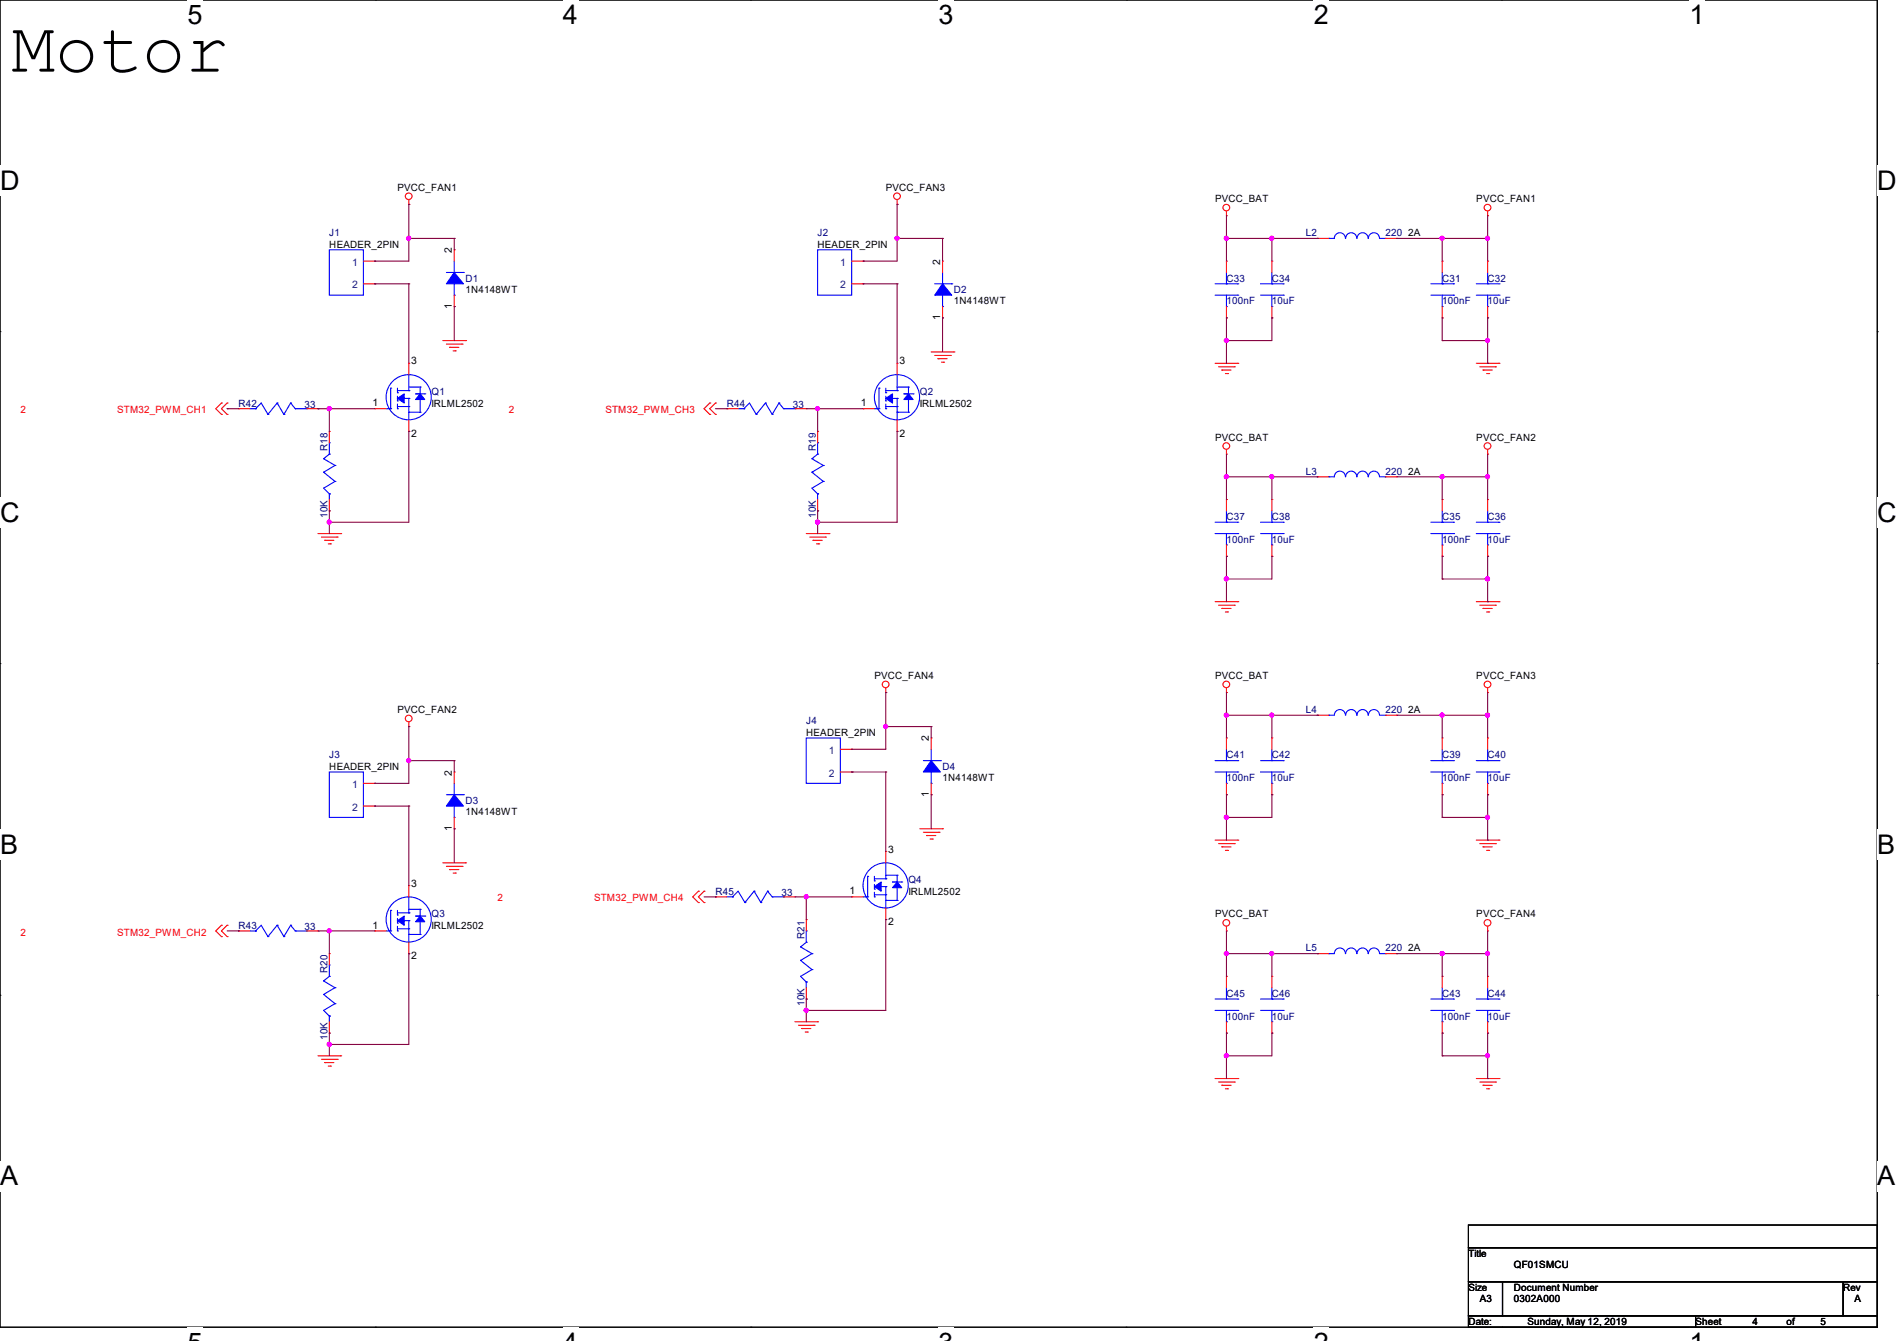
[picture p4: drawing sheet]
<svg xmlns="http://www.w3.org/2000/svg" width="297mm" height="210mm" viewBox="0 0 297 210" stroke-linecap="round" stroke-linejoin="round" font-family="sans-serif">
<path d="M0 0h293.9v207.9h-293.9z" fill="none" stroke="#000" stroke-width=".17"/>
<g fill="#fff">
<path d="M29.4 0h2.3v4.7h-2.3z"/>
<path d="M29.4 207.9h2.3v2.1h-2.3z"/>
</g>
<path d="M58.8 0h.1M58.8 207.9h.1" fill="none" stroke="#000" stroke-width=".17"/>
<g fill="#fff">
<path d="M88.1 0h2.4v4.7h-2.4z"/>
<path d="M88.1 207.9h2.4v2.1h-2.4z"/>
</g>
<path d="M117.6 0h.1M117.6 207.9h.1" fill="none" stroke="#000" stroke-width=".17"/>
<g fill="#fff">
<path d="M146.9 0h2.4v4.7h-2.4z"/>
<path d="M146.9 207.9h2.4v2.1h-2.4z"/>
</g>
<path d="M176.3 0h.1M176.3 207.9h.1" fill="none" stroke="#000" stroke-width=".17"/>
<g fill="#fff">
<path d="M205.7 0h2.4v4.7h-2.4z"/>
<path d="M205.7 207.9h2.4v2.1h-2.4z"/>
</g>
<path d="M235.1 0h.1M235.1 207.9h.1" fill="none" stroke="#000" stroke-width=".17"/>
<g fill="#fff">
<path d="M264.5 0h2.4v4.7h-2.4z"/>
<path d="M264.5 207.9h2.4v2.1h-2.4z"/>
<path d="M0 26h3v4.7h-3z"/>
<path d="M293.9 26h3.1v4.7h-3.1z"/>
<path d="M0 77.9h3v4.7h-3z"/>
<path d="M293.9 77.9h3.1v4.7h-3.1z"/>
</g>
<path d="M0 51.9h.1M293.9 51.9h.1" fill="none" stroke="#000" stroke-width=".17"/>
<g fill="#fff">
<path d="M0 129.9h2.8v4.7h-2.8z"/>
<path d="M293.9 129.9h2.9v4.7h-2.9z"/>
</g>
<path d="M0 103.9h.1M293.9 103.9h.1" fill="none" stroke="#000" stroke-width=".17"/>
<g fill="#fff">
<path d="M0 181.8h2.8v4.8h-2.8z"/>
<path d="M293.8 181.8h3v4.8h-3z"/>
</g>
<path d="M0 155.9h.1M293.9 155.9h.1M229.9 191.9h64v3.5h-64zM229.9 195.4h64v5.3h-64zM229.9 200.7h5.3v5.4h-5.3zM229.9 206.1h35.6v1.8h-35.6zM235.2 200.7h53.4v5.4h-53.4zM265.5 206.1h28.4v1.8h-28.4zM288.6 200.7h5.3v5.4h-5.3z" fill="none" stroke="#000" stroke-width=".17"/>
<g fill="none" stroke="#f00" stroke-width=".17">
<path d="M64 32h.1M64 31.3v.7M71.1 39.1h.1M71.1 39.1v1.8M140.5 32h.1M140.5 31.3v.7M192 33.8h.1M192 33.1v.7M206.2 37.3h.1M206.2 37.3h1.8M216.9 37.3h1.8M218.7 37.3h.1"/>
<path d="M232.9 33.8h.1M232.9 33.1v.7M56.9 40.9h1.8M56.9 44.4h1.8M58.7 40.9h.1M58.7 44.4h.1M64 56.9h.1M64 56.9v1.8M69.3 53.3h3.6M69.9 53.9h2.4M70.4 54.4h.1M70.4 54.4h1.4"/>
<path d="M71 54.9h.3M71.1 48h.1M71.1 46.2v1.8M71.3 54.9h.1M72.3 53.9h.1M72.9 53.3h.1M133.3 40.9h1.8M133.3 44.4h1.8M135.1 40.9h.1M135.1 44.4h.1M140.5 56.9h.1M140.5 56.9v1.8"/>
<path d="M145.8 55.1h3.6M146.3 55.7h2.5M146.9 56.2h.1M146.9 56.2h1.4M147.4 56.7h.3M147.6 49.8h.1M147.6 40.9h.1M147.6 40.9v1.8M147.6 48v1.8M147.7 56.7h.1M148.8 55.7h.1M149.4 55.1h.1"/>
<path d="M190.2 56.9h3.6M190.8 57.4h2.5M191.3 58h.1M191.3 58h1.4M191.9 58.5h.3M192 49.8h.1M192 40.9h.1M192 40.9v1.8M192 48v1.8M192.2 58.5h.1M193.3 57.4h.1M193.8 56.9h.1"/>
<path d="M199.1 49.8h.1M199.1 40.9h.1M199.1 40.9v1.8M199.1 48v1.8M225.8 49.8h.1M225.8 40.9h.1M225.8 40.9v1.8M225.8 48v1.8M231.1 56.9h3.6M231.7 57.4h2.4M232.2 58h.1M232.2 58h1.4"/>
<path d="M232.7 58.5h.4M232.9 49.8h.1M232.9 40.9h.1M232.9 40.9v1.8M232.9 48v1.8M233.1 58.5h.1M234.1 57.4h.1M234.7 56.9h.1M34.7 63.1h.1M34.7 64.9h.1M34.7 63.1l-.9 .9 .9 .9M35.6 63.1h.1"/>
<path d="M35.6 64.9h.1M35.6 63.1l-.9 .9 .9 .9M37.3 64h.1M37.3 64h1.8M48 64h1.8M49.8 64h.1M51.6 67.6h.1M51.6 67.6v1.7M51.6 78.2v1.8M58.7 64h.1M58.7 64h1.8M64 67.6h.1"/>
<path d="M64 65.8v1.8M111.1 63.1h.1M111.1 64.9h.1M111.1 63.1l-.9 .9 .9 .9M112 63.1h.1M112 64.9h.1M112 63.1l-.9 .9 .9 .9M113.8 64h.1M113.8 64h1.8M124.5 64h1.7M126.2 64h.1M128 67.6h.1"/>
<path d="M128 67.6v1.7M128 78.2v1.8M135.1 64h.1M135.1 64h1.8M140.5 67.6h.1M140.5 65.8v1.8M192 71.1h.1M192 78.2h.1M192 70.4v.7M192 78.2v1.8M199.1 78.2h.1M199.1 78.2v1.8"/>
<path d="M206.2 74.7h.1M206.2 74.7h1.8M216.9 74.7h1.8M218.7 74.7h.1M225.8 78.2h.1M225.8 78.2v1.8M232.9 71.1h.1M232.9 78.2h.1M232.9 70.4v.7M232.9 78.2v1.8M49.8 83.6h3.5M50.3 84.1h2.5"/>
<path d="M50.8 84.6h.1M50.8 84.6h1.5M51.4 85.2h.3M51.6 80h.1M51.7 85.2h.1M52.8 84.1h.1M53.3 83.6h.1M126.2 83.6h3.6M126.8 84.1h2.4M127.3 84.6h.1M127.3 84.6h1.4M127.8 85.2h.4"/>
<path d="M128 80h.1M128.2 85.2h.1M129.2 84.1h.1M129.8 83.6h.1M190.2 94.2h3.6M190.8 94.8h2.5M191.3 95.3h.1M191.3 95.3h1.4M191.9 95.8h.3M192 87.1h.1M192 85.3v1.8M192.2 95.8h.1"/>
<path d="M193.3 94.8h.1M193.8 94.2h.1M199.1 87.1h.1M199.1 85.3v1.8M225.8 87.1h.1M225.8 85.3v1.8M231.1 94.2h3.6M231.7 94.8h2.4M232.2 95.3h.1M232.2 95.3h1.4M232.7 95.8h.4M232.9 87.1h.1"/>
<path d="M232.9 85.3v1.8M233.1 95.8h.1M234.1 94.8h.1M234.7 94.2h.1M64 113.8h.1M64 113.1v.7M131.6 117.3h1.7M133.3 117.3h.1M138.7 108.5h.1M138.7 107.7v.8M145.8 115.6h.1M145.8 115.6v1.7"/>
<path d="M192 108.5h.1M192 115.6h.1M192 107.7v.8M192 115.6v1.7M199.1 115.6h.1M199.1 115.6v1.7M206.2 112h.1M206.2 112h1.8M216.9 112h1.8M218.7 112h.1M225.8 115.6h.1M225.8 115.6v1.7"/>
<path d="M232.9 108.5h.1M232.9 115.6h.1M232.9 107.7v.8M232.9 115.6v1.7M56.9 122.7h1.8M56.9 126.2h1.8M58.7 122.7h.1M58.7 126.2h.1M64 138.7h.1M64 138.7v1.8M69.3 135.1h3.6M69.9 135.7h2.4"/>
<path d="M70.4 136.2h.1M70.4 136.2h1.4M71 136.7h.3M71.1 129.8h.1M71.1 120.9h.1M71.1 120.9v1.8M71.1 128v1.8M71.3 136.7h.1M72.3 135.7h.1M72.9 135.1h.1M109.3 139.6h.1M109.3 139.6l-.8 .9 .8 .9"/>
<path d="M110.2 139.6h.1M110.2 139.6l-.9 .9 .9 .9M131.6 120.9h1.7M133.3 120.9h.1M138.7 133.3h.1M138.7 133.3v1.8M144 129.8h3.6M144.6 130.3h2.4M145.1 130.9h.1M145.1 130.9h1.4M145.6 131.4h.4M145.8 124.5h.1"/>
<path d="M145.8 122.7v1.8M146 131.4h.1M147 130.3h.1M147.6 129.8h.1M190.2 131.6h3.6M190.8 132.1h2.5M191.3 132.6h.1M191.3 132.6h1.4M191.9 133.2h.3M192 124.5h.1M192 122.7v1.8M192.2 133.2h.1"/>
<path d="M193.3 132.1h.1M193.8 131.6h.1M199.1 124.5h.1M199.1 122.7v1.8M225.8 124.5h.1M225.8 122.7v1.8M231.1 131.6h3.6M231.7 132.1h2.4M232.2 132.6h.1M232.2 132.6h1.4M232.7 133.2h.4M232.9 124.5h.1"/>
<path d="M232.9 122.7v1.8M233.1 133.2h.1M234.1 132.1h.1M234.7 131.6h.1M34.7 144.9h.1M34.7 146.7h.1M34.7 144.9l-.9 .9 .9 .9M35.6 144.9h.1M35.6 146.7h.1M35.6 144.9l-.9 .9 .9 .9M37.3 145.8h.1M37.3 145.8h1.8"/>
<path d="M48 145.8h1.8M49.8 145.8h.1M51.6 149.4h.1M51.6 149.4v1.7M58.7 145.8h.1M58.7 145.8h1.8M64 149.4h.1M64 147.6v1.8M109.3 141.4h.1M110.2 141.4h.1M112 140.5h.1M112 140.5h1.8"/>
<path d="M122.7 140.5h1.8M124.5 140.5h.1M126.2 156.5h.1M126.2 144h.1M126.2 144v1.8M126.2 154.7v1.8M133.3 140.5h.1M133.3 140.5h1.8M138.7 144h.1M138.7 142.2v1.8M192 145.8h.1M192 152.9h.1"/>
<path d="M192 145.1v.7M192 152.9v1.8M199.1 152.9h.1M199.1 152.9v1.8M206.2 149.4h.1M206.2 149.4h1.8M216.9 149.4h1.8M218.7 149.4h.1M225.8 152.9h.1M225.8 152.9v1.8M232.9 145.8h.1M232.9 152.9h.1"/>
<path d="M232.9 145.1v.7M232.9 152.9v1.8M49.8 165.4h3.5M50.3 165.9h2.5M50.8 166.4h.1M50.8 166.4h1.5M51.4 167h.3M51.6 161.8h.1M51.6 160v1.8M51.7 167h.1M52.8 165.9h.1M53.3 165.4h.1"/>
<path d="M124.5 160h3.5M125 160.6h2.5M125.5 161.1h.1M125.5 161.1h1.5M126.1 161.6h.3M126.4 161.6h.1M127.5 160.6h.1M128 160h.1M190.2 168.9h3.6M190.8 169.5h2.5M191.3 170h.1M191.3 170h1.4"/>
<path d="M191.9 170.5h.3M192 161.8h.1M192 160v1.8M192.2 170.5h.1M193.3 169.5h.1M193.8 168.9h.1M199.1 161.8h.1M199.1 160v1.8M225.8 161.8h.1M225.8 160v1.8M231.1 168.9h3.6M231.7 169.5h2.4"/>
<path d="M232.2 170h.1M232.2 170h1.4M232.7 170.5h.4M232.9 161.8h.1M232.9 160v1.8M233.1 170.5h.1M234.1 169.5h.1M234.7 168.9h.1"/>
<circle cx="64" cy="30.7" r=".52"/>
<circle cx="140.5" cy="30.7" r=".52"/>
<circle cx="192" cy="32.5" r=".52"/>
<circle cx="232.9" cy="32.5" r=".52"/>
<circle cx="192" cy="69.8" r=".52"/>
<circle cx="232.9" cy="69.9" r=".52"/>
<circle cx="64" cy="112.5" r=".52"/>
<circle cx="138.7" cy="107.2" r=".52"/>
<circle cx="192" cy="107.2" r=".52"/>
<circle cx="232.9" cy="107.2" r=".52"/>
<circle cx="192" cy="144.5" r=".52"/>
<circle cx="232.9" cy="144.5" r=".52"/>
</g>
<g fill="none" stroke="#00f" stroke-width=".17">
<path d="M51.6 39.1h5.3v7.1h-5.3zM128 39.1h5.3v7.1h-5.3zM208 37.3h.1M210.7 37.3a.87 .87 0 0 0-.9-.9 .87 .87 0 0 0-.9 .9h-.9M210.7 37.3a.87 .87 0 0 1 .9-.9 .87 .87 0 0 1 .8 .9M212.5 37.3a.87 .87 0 0 1 .8-.9 .87 .87 0 0 1 .9 .9M214.2 37.3a.87 .87 0 0 1 .9-.9 .87 .87 0 0 1 .9 .9M216 37.3h.9M216.9 37.3h.1M64 58.7v2.5M69.9 42.7h2.7M71.1 42.7h.1"/>
<path d="M71.1 46.2h.1M71.1 40.9v1.8M71.1 44.4v1.8M72.6 42.7h.1M140.5 58.7v2.5M146.3 44.4h2.7M147.6 44.4h.1M147.6 48h.1M147.6 42.7v1.7M147.6 46.2v1.8M149 44.4h.1M190.2 44.4h3.6"/>
<path d="M190.2 46.2h3.6M192 44.4h.1M192 48h.1M192 42.7v1.7M192 46.2v1.8M193.8 44.4h.1M193.8 46.2h.1M197.4 44.4h3.5M197.4 46.2h3.5M199.1 44.4h.1M199.1 48h.1M199.1 42.7v1.7"/>
<path d="M199.1 46.2v1.8M200.9 44.4h.1M200.9 46.2h.1M224 44.4h3.6M224 46.2h3.6M225.8 44.4h.1M225.8 48h.1M225.8 42.7v1.7M225.8 46.2v1.8M227.6 44.4h.1M227.6 46.2h.1M231.1 44.4h3.6"/>
<path d="M231.1 46.2h3.6M232.9 44.4h.1M232.9 48h.1M232.9 42.7v1.7M232.9 46.2v1.8M234.7 44.4h.1M234.7 46.2h.1M39.1 64h.9M40 64h.1M40 64l.9-.9 1.1 1.8M42 64.9h.1M43.4 63.1h.1"/>
<path d="M43.4 63.1l-1.4 1.8M43.4 63.1l1 1.8M44.4 64.9h.1M45.5 63.1h.1M45.5 63.1l-1.1 1.8M45.5 63.1l.7 .9M46.2 64h.1M46.2 64h1.8M48 64h.1M50.7 74h.1M50.7 71.8h.1M50.7 74l1.8 1.4"/>
<path d="M50.7 71.8l1.8 1.1M51.6 77.3h.1M51.6 71.1h.1M51.6 69.3h.1M51.6 69.3v1.8M51.6 77.3v.9M51.6 71.1l-.9 .7M52.5 75.4h.1M52.5 72.9h.1M52.5 75.4l-1.8 1.1 .9 .8M52.5 72.9l-1.8 1.1M60.5 64h.7"/>
<path d="M61.2 64h.1M61.2 60.8h.1M61.2 60.8v3.2M62.2 61.5h.1M62.2 64h.1M62.2 62.8h.1M62.2 60.8v.7M62.2 62.1v.7M62.2 63.3v.7M62.2 61.2h1.8M62.2 62.4h1.8M62.2 63.7h1.8"/>
<path d="M64 61.2h.1M64 62.4h.1M64 63.7h.1M64 64.6h.1M64 62.4v3.4M64 60.6h1.8M64 64.6h1.8M65.8 60.6h.1M65.8 64.6h.1M65.8 61.7h-.7h1.4M65.8 60.6v4M66.5 61.7h.1"/>
<path d="M115.6 64h.9M116.5 64h.1M116.5 64l.8-.9 1.1 1.8M118.4 64.9h.1M119.8 63.1h.1M119.8 63.1l-1.4 1.8M119.8 63.1l1.1 1.8M120.9 64.9h.1M122 63.1h.1M122 63.1l-1.1 1.8M122 63.1l.7 .9M122.7 64h.1"/>
<path d="M122.7 64h1.8M124.5 64h.1M127.1 74h.1M127.1 71.8h.1M127.1 74l1.8 1.4M127.1 71.8l1.8 1.1M128 77.3h.1M128 71.1h.1M128 69.3h.1M128 69.3v1.8M128 77.3v.9M128 71.1l-.9 .7"/>
<path d="M128.9 75.4h.1M128.9 72.9h.1M128.9 75.4l-1.8 1.1 .9 .8M128.9 72.9l-1.8 1.1M136.9 64h.7M137.6 64h.1M137.6 60.8h.1M137.6 60.8v3.2M138.7 61.5h.1M138.7 64h.1M138.7 62.8h.1M138.7 61.2h1.8"/>
<path d="M138.7 62.4h1.8M138.7 63.7h1.8M138.7 60.8v.7M138.7 62.1v.7M138.7 63.3v.7M140.5 61.2h.1M140.5 62.4h.1M140.5 63.7h.1M140.5 64.6h.1M140.5 60.6h1.7M140.5 64.6h1.7M140.5 62.4v3.4"/>
<path d="M142.2 60.6h.1M142.2 64.6h.1M142.2 61.7h-.7h1.5M142.2 60.6v4M143 61.7h.1M208 74.7h.1M208 74.7h.9a.87 .87 0 0 1 .9-.9 .87 .87 0 0 1 .9 .9M210.7 74.7a.87 .87 0 0 1 .9-.9 .87 .87 0 0 1 .8 .9M212.5 74.7a.87 .87 0 0 1 .8-.9 .87 .87 0 0 1 .9 .9M214.2 74.7a.87 .87 0 0 1 .9-.9 .87 .87 0 0 1 .9 .9M216 74.7h.9M216.9 74.7h.1"/>
<path d="M190.2 81.8h3.6M190.2 83.6h3.6M192 81.8h.1M192 85.3h.1M192 80v1.8M192 83.6v1.7M193.8 81.8h.1M193.8 83.6h.1M197.4 81.8h3.5M197.4 83.6h3.5M199.1 81.8h.1M199.1 85.3h.1"/>
<path d="M199.1 80v1.8M199.1 83.6v1.7M200.9 81.8h.1M200.9 83.6h.1M224 81.8h3.6M224 83.6h3.6M225.8 81.8h.1M225.8 85.3h.1M225.8 80v1.8M225.8 83.6v1.7M227.6 81.8h.1M227.6 83.6h.1"/>
<path d="M231.1 81.8h3.6M231.1 83.6h3.6M232.9 81.8h.1M232.9 85.3h.1M232.9 80v1.8M232.9 83.6v1.7M234.7 81.8h.1M234.7 83.6h.1M126.2 115.6h5.4v7.1h-5.4zM144.6 119.1h2.6M145.8 119.1h.1M145.8 117.3v1.8"/>
<path d="M147.2 119.1h.1M190.2 119.1h3.6M192 119.1h.1M192 117.3v1.8M193.8 119.1h.1M197.4 119.1h3.5M199.1 119.1h.1M199.1 117.3v1.8M200.9 119.1h.1M208 112h.1M208 112h.9a.87 .87 0 0 1 .9-.9 .87 .87 0 0 1 .9 .9M210.7 112a.87 .87 0 0 1 .9-.9 .87 .87 0 0 1 .8 .9"/>
<path d="M212.5 112a.87 .87 0 0 1 .8-.9 .87 .87 0 0 1 .9 .9M214.2 112a.87 .87 0 0 1 .9-.9 .87 .87 0 0 1 .9 .9M216 112h.9M216.9 112h.1M224 119.1h3.6M225.8 119.1h.1M225.8 117.3v1.8M227.6 119.1h.1M231.1 119.1h3.6M232.9 119.1h.1M232.9 117.3v1.8M234.7 119.1h.1"/>
<path d="M51.6 120.9h5.3v7.1h-5.3zM69.9 124.5h2.7M71.1 124.5h.1M71.1 128h.1M71.1 122.7v1.8M71.1 126.2v1.8M72.6 124.5h.1M118.1 139.6h.1M118.1 139.6l-1.5 1.8M118.1 139.6l1 1.8M120.2 139.6h.1M120.2 139.6l-1.1 1.8"/>
<path d="M120.2 139.6l.7 .9M135.8 137.2h.1M135.8 137.2v3.3M136.9 138h.1M136.9 139.2h.1M136.9 137.2v.8M136.9 138.5v.7M136.9 139.7v.8M136.9 137.6h1.8M136.9 138.9h1.8M138.7 137.6h.1M138.7 138.9h.1"/>
<path d="M138.7 135.1v2.5M138.7 138.9v3.3M138.7 137.1h1.8M140.5 137.1h.1M140.5 138.1h-.8h1.5M140.5 137.1v3.9M141.2 138.1h.1M145.8 122.7h.1M145.8 120.9v1.8M190.2 120.9h3.6M192 122.7h.1M192 120.9v1.8"/>
<path d="M193.8 120.9h.1M197.4 120.9h3.5M199.1 122.7h.1M199.1 120.9v1.8M200.9 120.9h.1M224 120.9h3.6M225.8 122.7h.1M225.8 120.9v1.8M227.6 120.9h.1M231.1 120.9h3.6M232.9 122.7h.1M232.9 120.9v1.8"/>
<path d="M234.7 120.9h.1M39.1 145.8h.9M40 145.8h.1M40 145.8l.9-.9 1.1 1.8M42 146.7h.1M43.4 144.9h.1M43.4 144.9l-1.4 1.8M43.4 144.9l1 1.8M44.4 146.7h.1M45.5 144.9h.1M45.5 144.9l-1.1 1.8M45.5 144.9l.7 .9"/>
<path d="M46.2 145.8h.1M46.2 145.8h1.8M48 145.8h.1M50.7 155.7h.1M50.7 153.6h.1M50.7 155.7l1.8 1.5M50.7 153.6l1.8 1.1M51.6 159.1h.1M51.6 152.9h.1M51.6 151.1h.1M51.6 151.1v1.8M51.6 159.1v.9"/>
<path d="M51.6 152.9l-.9 .7M52.5 157.2h.1M52.5 154.7h.1M52.5 157.2l-1.8 1 .9 .9M52.5 154.7l-1.8 1M60.5 145.8h.7M61.2 145.8h.1M61.2 142.6h.1M61.2 142.6v3.2M62.2 143.3h.1M62.2 145.8h.1M62.2 144.6h.1"/>
<path d="M62.2 142.6v.7M62.2 143.8v.8M62.2 145.1v.7M62.2 143h1.8M62.2 144.2h1.8M62.2 145.5h1.8M64 143h.1M64 144.2h.1M64 145.5h.1M64 146.3h.1M64 140.5v2.5M64 144.2v3.4"/>
<path d="M64 142.4h1.8M64 146.3h1.8M65.8 142.4h.1M65.8 146.3h.1M65.8 143.5h-.7h1.4M65.8 142.4v3.9M66.5 143.5h.1M113.8 140.5h.9M114.7 140.5h.1M114.7 140.5l.9-.9 1 1.8M116.6 141.4h.1M119.1 141.4h.1"/>
<path d="M120.9 140.5h.1M120.9 140.5h1.8M122.7 140.5h.1M125.3 150.4h.1M125.3 148.3h.1M125.3 150.4l1.8 1.4M125.3 148.3l1.8 1.1M126.2 153.8h.1M126.2 147.6h.1M126.2 145.8h.1M126.2 145.8v1.8M126.2 153.8v.9"/>
<path d="M126.2 147.6l-.9 .7M127.1 151.8h.1M127.1 149.4h.1M127.1 151.8l-1.8 1.1 .9 .9M127.1 149.4l-1.8 1M135.1 140.5h.7M135.8 140.5h.1M136.9 140.5h.1M136.9 140.1h1.8M138.7 140.1h.1M138.7 141h.1M138.7 141h1.8"/>
<path d="M140.5 141h.1M190.2 156.5h3.6M190.2 158.2h3.6M192 156.5h.1M192 154.7v1.8M192 158.2v1.8M193.8 156.5h.1M193.8 158.2h.1M197.4 156.5h3.5M197.4 158.2h3.5M199.1 156.5h.1M199.1 154.7v1.8"/>
<path d="M199.1 158.2v1.8M200.9 156.5h.1M200.9 158.2h.1M208 149.4h.1M208 149.4h.9a.87 .87 0 0 1 .9-.9 .87 .87 0 0 1 .9 .9M210.7 149.4a.87 .87 0 0 1 .9-.9 .87 .87 0 0 1 .8 .9M212.5 149.4a.87 .87 0 0 1 .8-.9 .87 .87 0 0 1 .9 .9M214.2 149.4a.87 .87 0 0 1 .9-.9 .87 .87 0 0 1 .9 .9M216 149.4h.9M216.9 149.4h.1M224 156.5h3.6M224 158.2h3.6"/>
<path d="M225.8 156.5h.1M225.8 154.7v1.8M225.8 158.2v1.8M227.6 156.5h.1M227.6 158.2h.1M231.1 156.5h3.6M231.1 158.2h3.6M232.9 156.5h.1M232.9 154.7v1.8M232.9 158.2v1.8M234.7 156.5h.1M234.7 158.2h.1"/>
<path d="M192 160h.1M199.1 160h.1M225.8 160h.1M232.9 160h.1"/>
<circle cx="64" cy="62.2" r="3.5"/>
<circle cx="140.4" cy="62.2" r="3.5"/>
<circle cx="138.7" cy="138.7" r="3.5"/>
<circle cx="64" cy="144" r="3.5"/>
</g>
<g fill="#00f" stroke="#00f" stroke-width=".17">
<path d="M71.1 42.7l1.5 1.7h-2.7z" fill-rule="evenodd"/>
<path d="M65.8 61.7l.7 .9h-1.4z" fill-rule="evenodd"/>
<path d="M62.2 62.4l1.1-.7v1.4z" fill-rule="evenodd"/>
<path d="M145.8 119.1l1.4 1.8h-2.6z" fill-rule="evenodd"/>
<path d="M140.5 138.1l.7 .9h-1.5z" fill-rule="evenodd"/>
<path d="M136.9 138.9l1.1-.8v1.5z" fill-rule="evenodd"/>
<path d="M147.6 44.4l1.4 1.8h-2.7z" fill-rule="evenodd"/>
<path d="M142.2 61.7l.8 .9h-1.5z" fill-rule="evenodd"/>
<path d="M138.7 62.4l1-.7v1.4z" fill-rule="evenodd"/>
<path d="M71.1 124.5l1.5 1.7h-2.7z" fill-rule="evenodd"/>
<path d="M65.8 143.5l.7 .9h-1.4z" fill-rule="evenodd"/>
<path d="M62.2 144.2l1.1-.7v1.4z" fill-rule="evenodd"/>
</g>
<g fill="none" stroke="#800040" stroke-width=".17">
<path d="M64 37.3h.1M64 32h.1M64 32v8.9h-5.3M64 37.3h7.1M71.1 37.3h.1M71.1 37.3v1.8M140.5 37.3h.1M140.5 32h.1M140.5 32v8.9h-5.4M140.5 37.3h7.1M147.6 37.3h.1M147.6 37.3v3.6"/>
<path d="M192 37.3h.1M192 37.3h14.2M192 33.8v7.1M199.1 37.3h.1M199.1 37.3v3.6M206.2 37.3h.1M218.7 37.3h14.2M225.8 37.3h.1M225.8 37.3v3.6M232.9 37.3h.1M232.9 33.8v7.1M58.7 44.4h.1"/>
<path d="M58.7 40.9h.1M58.7 44.4h5.3M64 44.4h.1M64 44.4v12.5M71.1 48h.1M71.1 48v5.3M135.1 44.4h.1M135.1 40.9h.1M135.1 44.4h5.4M140.5 44.4h.1M140.5 44.4v12.5M147.6 49.8h.1"/>
<path d="M147.6 49.8v5.3M192 53.3h.1M192 49.8h.1M192 49.8v7.1M199.1 49.8h.1M199.1 49.8v3.5h-7.1M225.8 53.3h.1M225.8 49.8h.1M225.8 49.8v3.5M225.8 53.3h7.1M232.9 49.8h.1M232.9 56.9h.1"/>
<path d="M232.9 49.8v7.1M35.6 64h.1M35.6 64h1.7M49.8 64h.1M49.8 64h8.9M51.6 64h.1M51.6 64v3.6M64 67.6h.1M64 67.6v14.2h-12.4M112 64h1.8M113.8 64h.1M126.2 64h8.9"/>
<path d="M128 64h.1M128 64v3.6M140.5 67.6h.1M140.5 67.6v14.2h-12.5M192 74.7h.1M192 71.1v7.1M192 74.7h14.2M199.1 74.7h.1M199.1 74.7v3.5M206.2 74.7h.1M218.7 74.7h14.2M225.8 74.7h.1"/>
<path d="M225.8 74.7v3.5M232.9 74.7h.1M232.9 71.1v7.1M51.6 80h.1M51.6 81.8h.1M51.6 80v3.6M128 80h.1M128 81.8h.1M128 80v3.6M192 90.7h.1M192 87.1h.1M192 87.1v7.1"/>
<path d="M199.1 87.1h.1M199.1 87.1v3.6h-7.1M225.8 90.7h.1M225.8 87.1h.1M225.8 87.1v3.6M225.8 90.7h7.1M232.9 87.1h.1M232.9 94.2h.1M232.9 87.1v7.1M64 119.1h.1M64 113.8h.1M64 113.8v8.9h-5.3"/>
<path d="M64 119.1h7.1M71.1 119.1h.1M71.1 119.1v1.8M133.3 117.3h.1M138.7 113.8h.1M138.7 108.5h.1M138.7 108.5v8.8h-5.4M138.7 113.8h7.1M145.8 113.8h.1M145.8 113.8v1.8M192 112h.1M192 108.5v7.1"/>
<path d="M192 112h14.2M199.1 112h.1M199.1 112v3.6M206.2 112h.1M218.7 112h14.2M225.8 112h.1M225.8 112v3.6M232.9 112h.1M232.9 108.5v7.1M58.7 126.2h.1M58.7 122.7h.1M58.7 126.2h5.3"/>
<path d="M64 126.2h.1M64 126.2v12.5M71.1 129.8h.1M71.1 129.8v5.3M133.3 120.9h.1M133.3 120.9h5.4M138.7 120.9h.1M138.7 120.9v12.4M145.8 124.5h.1M145.8 124.5v5.3M192 128h.1M192 124.5h.1"/>
<path d="M192 124.5v7.1M199.1 124.5h.1M199.1 124.5v3.5h-7.1M225.8 128h.1M225.8 124.5h.1M225.8 124.5v3.5M225.8 128h7.1M232.9 124.5h.1M232.9 131.6h.1M232.9 124.5v7.1M35.6 145.8h1.7M37.3 145.8h.1"/>
<path d="M49.8 145.8h8.9M51.6 145.8h.1M51.6 145.8v3.6M64 149.4h.1M64 149.4v14.2h-12.4M110.2 140.5h1.8M112 140.5h.1M124.5 140.5h8.8M126.2 140.5h.1M126.2 156.5h.1M126.2 158.2h.1M126.2 140.5v3.5"/>
<path d="M126.2 156.5v3.5M138.7 144h.1M138.7 144v14.2h-12.5M192 149.4h.1M192 145.8v7.1M192 149.4h14.2M199.1 149.4h.1M199.1 149.4v3.5M206.2 149.4h.1M218.7 149.4h14.2M225.8 149.4h.1M225.8 149.4v3.5"/>
<path d="M232.9 149.4h.1M232.9 145.8v7.1M51.6 161.8h.1M51.6 163.6h.1M51.6 161.8v3.6M192 165.4h.1M192 161.8h.1M192 161.8v7.1M199.1 161.8h.1M199.1 161.8v3.6h-7.1M225.8 165.4h.1M225.8 161.8h.1"/>
<path d="M225.8 161.8v3.6M225.8 165.4h7.1M232.9 161.8h.1M232.9 168.9h.1M232.9 161.8v7.1"/>
</g>
<g fill="#f0f" stroke="#f0f" stroke-width=".17">
<circle cx="51.5" cy="64" r=".32"/>
<circle cx="51.5" cy="81.8" r=".32"/>
<circle cx="64" cy="37.3" r=".32"/>
<circle cx="128" cy="64" r=".32"/>
<circle cx="128" cy="81.8" r=".32"/>
<circle cx="140.4" cy="37.3" r=".32"/>
<circle cx="51.5" cy="145.8" r=".32"/>
<circle cx="51.5" cy="163.6" r=".32"/>
<circle cx="126.2" cy="140.4" r=".32"/>
<circle cx="126.2" cy="158.2" r=".32"/>
<circle cx="138.7" cy="113.8" r=".32"/>
<circle cx="64" cy="119.1" r=".32"/>
<circle cx="232.9" cy="37.3" r=".32"/>
<circle cx="232.9" cy="53.3" r=".32"/>
<circle cx="192" cy="37.3" r=".32"/>
<circle cx="199.1" cy="37.3" r=".32"/>
<circle cx="192" cy="53.3" r=".32"/>
<circle cx="225.8" cy="37.3" r=".32"/>
<circle cx="232.9" cy="74.7" r=".32"/>
<circle cx="192" cy="74.7" r=".32"/>
<circle cx="192" cy="90.7" r=".32"/>
<circle cx="199.1" cy="74.7" r=".32"/>
<circle cx="225.8" cy="74.7" r=".32"/>
<circle cx="232.9" cy="90.7" r=".32"/>
<circle cx="232.9" cy="112" r=".32"/>
<circle cx="192" cy="112" r=".32"/>
<circle cx="192" cy="128" r=".32"/>
<circle cx="199.1" cy="112" r=".32"/>
<circle cx="225.8" cy="112" r=".32"/>
<circle cx="232.9" cy="128" r=".32"/>
<circle cx="232.9" cy="149.3" r=".32"/>
<circle cx="192" cy="149.3" r=".32"/>
<circle cx="192" cy="165.3" r=".32"/>
<circle cx="199.1" cy="149.3" r=".32"/>
<circle cx="225.8" cy="149.3" r=".32"/>
<circle cx="232.9" cy="165.3" r=".32"/>
</g>
<text font-size="11.3" x="1.8" y="11.2">Motor</text>
<g font-size="4.2">
<text x="29.4" y="3.8">5</text>
<text x="88.1" y="3.8">4</text>
<text x="146.9" y="3.8">3</text>
<text x="205.7" y="3.8">2</text>
<text x="264.5" y="3.8">1</text>
<text x="0" y="29.8">D</text>
<text x="293.9" y="29.8">D</text>
<text x="0" y="81.7">C</text>
<text x="293.9" y="81.7">C</text>
<text x="0" y="133.7">B</text>
<text x="293.9" y="133.7">B</text>
<text x="0" y="185.6">A</text>
<text x="293.9" y="185.6">A</text>
</g>
<g font-size="1.6">
<text x="62.2" y="29.9">PVCC_FAN1</text>
<text x="138.7" y="29.9">PVCC_FAN3</text>
<text x="190.2" y="31.7">PVCC_BAT</text>
<text x="231.1" y="31.7">PVCC_FAN1</text>
<text x="51.6" y="38.8">HEADER_2PIN</text>
<text x="70.7" y="39.7" transform="rotate(-90 70.7 39.7)">2</text>
<text x="128" y="38.8">HEADER_2PIN</text>
<text x="147.2" y="41.4" transform="rotate(-90 147.2 41.4)">2</text>
<text x="220.5" y="37">2A</text>
<text x="72.9" y="45.9">1N4148WT</text>
<text x="149.4" y="47.7">1N4148WT</text>
<text x="70.7" y="48.3" transform="rotate(-90 70.7 48.3)">1</text>
<text x="147.2" y="50.1" transform="rotate(-90 147.2 50.1)">1</text>
<text x="64.4" y="57.1">3</text>
<text x="140.8" y="57.1">3</text>
<text x="58.3" y="63.6">1</text>
<text x="67.6" y="63.7">IRLML2502</text>
<text x="134.8" y="63.6">1</text>
<text x="144" y="63.7">IRLML2502</text>
<text x="64.4" y="68.5">2</text>
<text x="140.8" y="68.5">2</text>
<text x="190.2" y="69">PVCC_BAT</text>
<text x="231.1" y="69">PVCC_FAN2</text>
<text x="220.5" y="74.3">2A</text>
<text x="136.9" y="106.3">PVCC_FAN4</text>
<text x="190.2" y="106.3">PVCC_BAT</text>
<text x="231.1" y="106.3">PVCC_FAN3</text>
<text x="62.2" y="111.7">PVCC_FAN2</text>
<text x="220.5" y="111.7">2A</text>
<text x="126.2" y="115.2">HEADER_2PIN</text>
<text x="145.4" y="116.1" transform="rotate(-90 145.4 116.1)">2</text>
<text x="51.6" y="120.6">HEADER_2PIN</text>
<text x="70.7" y="121.5" transform="rotate(-90 70.7 121.5)">2</text>
<text x="145.4" y="124.8" transform="rotate(-90 145.4 124.8)">1</text>
<text x="147.6" y="122.3">1N4148WT</text>
<text x="70.7" y="130.1" transform="rotate(-90 70.7 130.1)">1</text>
<text x="72.9" y="127.7">1N4148WT</text>
<text x="139.1" y="133.5">3</text>
<text x="64.4" y="138.9">3</text>
<text x="133" y="140.1">1</text>
<text x="142.2" y="140.1">IRLML2502</text>
<text x="190.2" y="143.7">PVCC_BAT</text>
<text x="231.1" y="143.7">PVCC_FAN4</text>
<text x="58.3" y="145.4">1</text>
<text x="67.6" y="145.5">IRLML2502</text>
<text x="139.1" y="144.9">2</text>
<text x="220.5" y="149">2A</text>
<text x="64.4" y="150.2">2</text>
<text x="229.9" y="196.8">Title</text>
<text x="229.9" y="202.2">Size</text>
<text x="231.7" y="204">A3</text>
<text x="237" y="202.2">Document Number</text>
<text x="237" y="204">0302A000</text>
<text x="237" y="198.6">QF01SMCU</text>
<text x="288.6" y="202.2">Rev</text>
<text x="290.4" y="204">A</text>
<text x="229.9" y="207.5">Date:</text>
<text x="239.1" y="207.5">Sunday, May 12, 2019</text>
<text x="265.5" y="207.5">Sheet</text>
<text x="274.4" y="207.5">4</text>
<text x="279.7" y="207.5">of</text>
<text x="285" y="207.5">5</text>
</g>
<g font-size="1.6" fill="#000080">
<text x="51.6" y="37">J1</text>
<text x="128" y="37">J2</text>
<text x="204.5" y="37">L2</text>
<text x="216.9" y="37">220</text>
<text x="72.9" y="44.1">D1</text>
<text x="149.4" y="45.9">D2</text>
<text x="192" y="44.1">C33</text>
<text x="192" y="47.7">100nF</text>
<text x="199.1" y="44.1">C34</text>
<text x="199.1" y="47.7">10uF</text>
<text x="225.8" y="44.1">C31</text>
<text x="225.8" y="47.7">100nF</text>
<text x="232.9" y="44.1">C32</text>
<text x="232.9" y="47.7">10uF</text>
<text x="37.3" y="63.7">R42</text>
<text x="47.7" y="63.8">33</text>
<text x="67.6" y="61.9">Q1</text>
<text x="113.8" y="63.7">R44</text>
<text x="124.1" y="63.8">33</text>
<text x="144" y="61.9">Q2</text>
<text x="51.3" y="70.6" transform="rotate(-90 51.3 70.6)">R18</text>
<text x="127.7" y="70.6" transform="rotate(-90 127.7 70.6)">R19</text>
<text x="204.5" y="74.3">L3</text>
<text x="216.9" y="74.3">220</text>
<text x="51.3" y="81.1" transform="rotate(-90 51.3 81.1)">10K</text>
<text x="127.7" y="81.1" transform="rotate(-90 127.7 81.1)">10K</text>
<text x="192" y="81.4">C37</text>
<text x="199.1" y="81.4">C38</text>
<text x="225.8" y="81.4">C35</text>
<text x="232.9" y="81.4">C36</text>
<text x="192" y="85">100nF</text>
<text x="199.1" y="85">10uF</text>
<text x="225.8" y="85">100nF</text>
<text x="232.9" y="85">10uF</text>
<text x="126.2" y="113.5">J4</text>
<text x="204.5" y="111.7">L4</text>
<text x="216.9" y="111.7">220</text>
<text x="51.6" y="118.8">J3</text>
<text x="192" y="118.8">C41</text>
<text x="199.1" y="118.8">C42</text>
<text x="225.8" y="118.8">C39</text>
<text x="232.9" y="118.8">C40</text>
<text x="72.9" y="125.9">D3</text>
<text x="147.6" y="120.6">D4</text>
<text x="192" y="122.3">100nF</text>
<text x="199.1" y="122.3">10uF</text>
<text x="225.8" y="122.3">100nF</text>
<text x="232.9" y="122.3">10uF</text>
<text x="67.6" y="143.7">Q3</text>
<text x="112" y="140.1">R45</text>
<text x="122.3" y="140.3">33</text>
<text x="142.2" y="138.3">Q4</text>
<text x="37.3" y="145.5">R43</text>
<text x="47.7" y="145.6">33</text>
<text x="125.9" y="147" transform="rotate(-90 125.9 147)">R21</text>
<text x="204.5" y="149">L5</text>
<text x="216.9" y="149">220</text>
<text x="51.3" y="152.4" transform="rotate(-90 51.3 152.4)">R20</text>
<text x="125.9" y="157.5" transform="rotate(-90 125.9 157.5)">10K</text>
<text x="192" y="156.1">C45</text>
<text x="192" y="159.7">100nF</text>
<text x="199.1" y="156.1">C46</text>
<text x="199.1" y="159.7">10uF</text>
<text x="225.8" y="156.1">C43</text>
<text x="225.8" y="159.7">100nF</text>
<text x="232.9" y="156.1">C44</text>
<text x="232.9" y="159.7">10uF</text>
<text x="51.3" y="162.9" transform="rotate(-90 51.3 162.9)">10K</text>
</g>
<g font-size="1.6" fill="#004080">
<text x="55.1" y="41.6">1</text>
<text x="131.6" y="41.6">1</text>
<text x="55.1" y="45.2">2</text>
<text x="131.6" y="45.2">2</text>
<text x="129.8" y="118.1">1</text>
<text x="55.1" y="123.4">1</text>
<text x="129.8" y="121.6">2</text>
<text x="55.1" y="127">2</text>
</g>
<g font-size="1.6" fill="#f00">
<text x="3.2" y="64.7">2</text>
<text x="18.3" y="64.7">STM32_PWM_CH1</text>
<text x="79.7" y="64.7">2</text>
<text x="94.8" y="64.7">STM32_PWM_CH3</text>
<text x="77.9" y="141.2">2</text>
<text x="93" y="141.2">STM32_PWM_CH4</text>
<text x="3.2" y="146.5">2</text>
<text x="18.3" y="146.5">STM32_PWM_CH2</text>
</g>
</svg>
